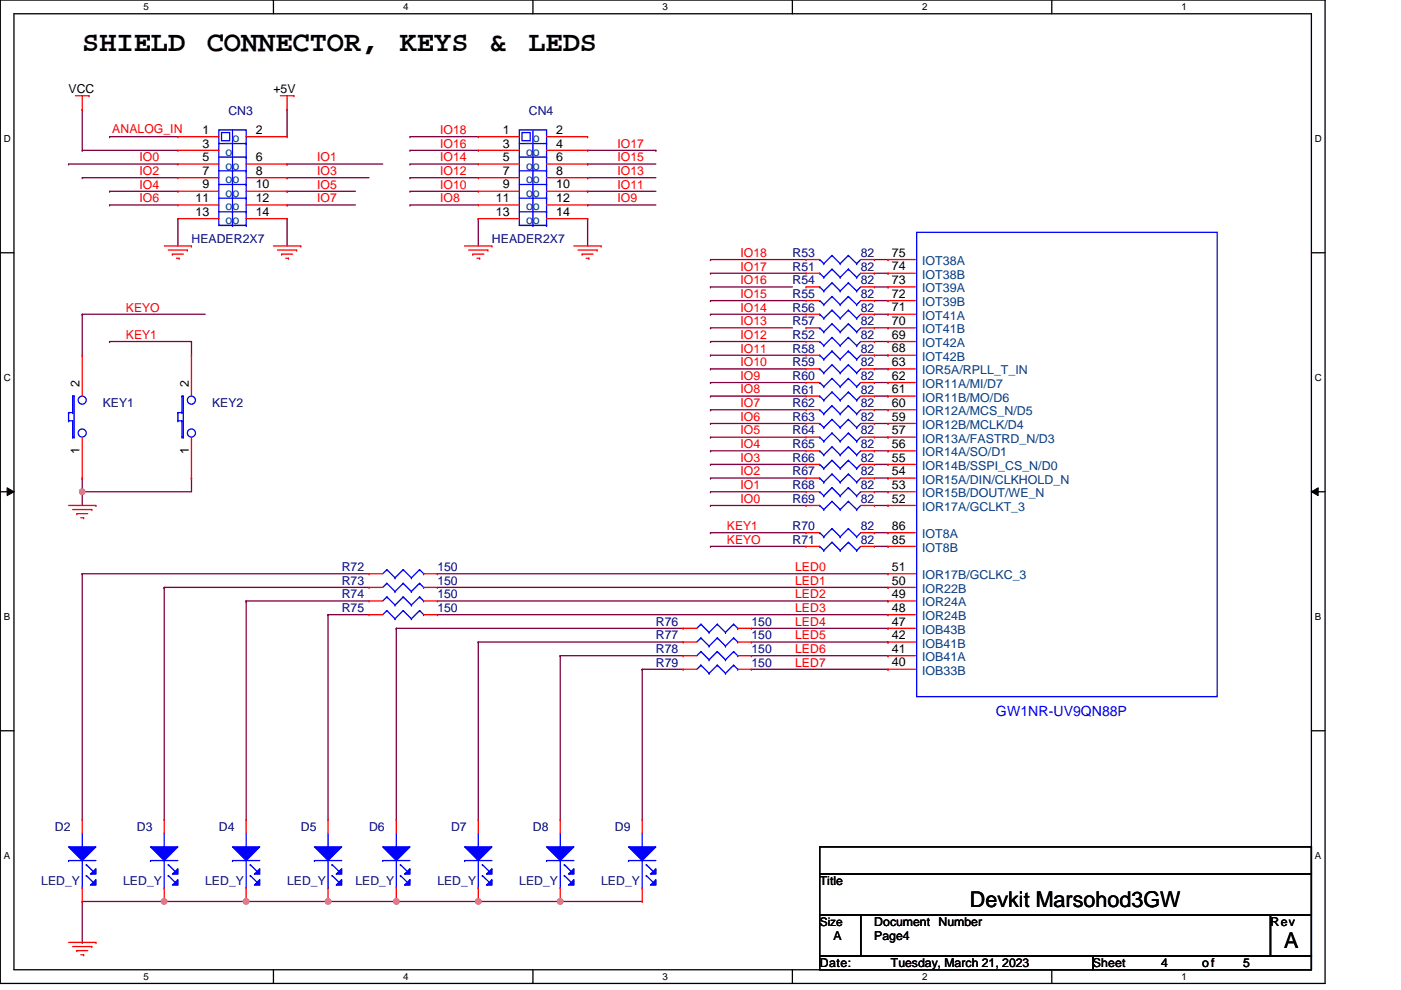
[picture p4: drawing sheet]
<svg xmlns="http://www.w3.org/2000/svg" width="297mm" height="210mm" viewBox="0 0 297 210" stroke-linecap="round" stroke-linejoin="round" font-family="sans-serif">
<path d="M.1 0h280.8v208.5h-280.8zM3 2.9h275v202.7h-275z" fill="none" stroke="#000" stroke-width=".28"/>
<g fill="#fff">
<path d="M30.5 .3h1.1v2.3h-1.1z"/>
<path d="M30.5 205.9h1.1v2.3h-1.1z"/>
</g>
<path d="M58 0v2.9M58 205.6v2.9" fill="none" stroke="#000" stroke-width=".28"/>
<g fill="#fff">
<path d="M85.5 .3h1.1v2.3h-1.1z"/>
<path d="M85.5 205.9h1.1v2.3h-1.1z"/>
</g>
<path d="M113 0v2.9M113 205.6v2.9" fill="none" stroke="#000" stroke-width=".28"/>
<g fill="#fff">
<path d="M140.5 .3h1.1v2.3h-1.1z"/>
<path d="M140.5 205.9h1.1v2.3h-1.1z"/>
</g>
<path d="M168 0v2.9M168 205.6v2.9" fill="none" stroke="#000" stroke-width=".28"/>
<g fill="#fff">
<path d="M195.5 .3h1.2v2.3h-1.2z"/>
<path d="M195.5 205.9h1.2v2.3h-1.2z"/>
</g>
<path d="M223 0v2.9M223 205.6v2.9" fill="none" stroke="#000" stroke-width=".28"/>
<g fill="#fff">
<path d="M250.5 .3h1.2v2.3h-1.2z"/>
<path d="M250.5 205.9h1.2v2.3h-1.2z"/>
<path d="M.8 28.3h1.5v2.3h-1.5z"/>
<path d="M278.8 28.3h1.5v2.3h-1.5z"/>
<path d="M.8 78.9h1.5v2.3h-1.5z"/>
<path d="M278.8 78.9h1.5v2.3h-1.5z"/>
</g>
<path d="M.1 53.6h2.9M278 53.6h2.9" fill="none" stroke="#000" stroke-width=".28"/>
<g fill="#fff">
<path d="M.8 129.6h1.4v2.3h-1.4z"/>
<path d="M278.8 129.6h1.4v2.3h-1.4z"/>
</g>
<path d="M.1 104.3h2.9M278 104.3h2.9" fill="none" stroke="#000" stroke-width=".28"/>
<path d="M1.5 103.4l1.5 .9-1.5 .8zM278 104.3l1.5-.9v1.7z" fill="#000"/>
<path d="M1.5 103.4l1.5 .9-1.5 .8zM278 104.3l1.5-.9v1.7z" fill="none" stroke="#000" stroke-width=".21"/>
<g fill="#fff">
<path d="M.8 180.3h1.4v2.3h-1.4z"/>
<path d="M278.8 180.3h1.4v2.3h-1.4z"/>
</g>
<path d="M.1 154.9h2.9M278 154.9h2.9" fill="none" stroke="#000" stroke-width=".28"/>
<g fill="none" stroke="#800040" stroke-width=".28">
<path d="M17.4 37.7h.1M17.4 23.2h.1M17.4 23.2v8.7M17.4 37.7h20.3M60.9 34.8h.1M60.9 34.8h20.2M124.6 40.6h.1M124.6 40.6h14.5M17.4 199.8h.1M17.4 191.1v8.7M34.8 191.1h.1M34.8 191.1h34.8"/>
<path d="M52.2 191.1h.1"/>
</g>
<circle cx="52.2" cy="191.1" r=".57" fill="#f0f"/>
<circle cx="52.2" cy="191.1" r=".57" fill="none" stroke="#f0f" stroke-width=".28"/>
<circle cx="34.8" cy="191.1" r=".57" fill="#f0f"/>
<circle cx="34.8" cy="191.1" r=".57" fill="none" stroke="#f0f" stroke-width=".28"/>
<g fill="none" stroke="#800040" stroke-width=".28">
<path d="M14.5 34.8h.1M14.5 34.8h23.2M17.4 31.9h.1M17.4 31.9h20.3M23.2 29h.1M23.2 29h14.5M60.9 37.7h.1M60.9 23.2h.1M60.9 37.7h17.3M60.9 23.2v5.8M86.9 34.8h.1M86.9 37.7h.1"/>
<path d="M86.9 34.8h14.5M86.9 37.7h14.5M124.6 34.8h.1M124.6 37.7h.1M124.6 34.8h14.5M124.6 37.7h14.5M23.2 43.5h.1M23.2 40.6h.1M23.2 43.5h14.5M23.2 40.6h14.5M37.7 46.4h.1M37.7 46.4v5.8"/>
<path d="M60.9 43.5h.1M60.9 40.6h.1M60.9 46.4h.1M60.9 43.5h14.4M60.9 40.6h14.4M60.9 46.4v5.8M86.9 43.5h.1M86.9 40.6h.1M86.9 43.5h14.5M86.9 40.6h14.5M101.4 46.4h.1M101.4 46.4v5.8"/>
<path d="M124.6 46.4h.1M124.6 43.5h.1M124.6 43.5h14.5M124.6 46.4v5.8M150.6 55h.1M150.6 57.9h.1M150.6 55h20.3M150.6 57.9h20.3M150.6 63.7h.1M150.6 78.2h.1M150.6 72.4h.1M150.6 75.3h.1"/>
<path d="M150.6 66.6h.1M150.6 63.7h20.3M150.6 78.2h20.3M150.6 72.4h20.3M150.6 75.3h20.3M150.6 66.6h20.3M150.6 92.7h.1M150.6 95.6h.1M150.6 98.5h.1M150.6 86.9h.1M150.6 81.1h.1M150.6 89.8h.1"/>
<path d="M150.6 84h.1M150.6 92.7h20.3M150.6 95.6h20.3M150.6 98.5h20.3M150.6 86.9h20.3M150.6 81.1h20.3M150.6 89.8h20.3M150.6 84h20.3M150.6 101.4h.1M150.6 104.3h.1M150.6 101.4h20.3M150.6 104.3h20.3"/>
<path d="M84 133.2h.1M84 133.2h60.8M101.4 136.1h.1M101.4 136.1h43.4M118.8 139h.1M118.8 139h26M136.2 141.9h.1M136.2 141.9h8.6M17.4 191.1h.1M17.4 191.1h17.4M101.4 191.1h.1M101.4 191.1h34.8"/>
<path d="M118.8 191.1h.1"/>
</g>
<circle cx="118.8" cy="191.1" r=".57" fill="#f0f"/>
<circle cx="118.8" cy="191.1" r=".57" fill="none" stroke="#f0f" stroke-width=".28"/>
<circle cx="101.4" cy="191.1" r=".57" fill="#f0f"/>
<circle cx="101.4" cy="191.1" r=".57" fill="none" stroke="#f0f" stroke-width=".28"/>
<path d="M69.6 191.1h.1M69.6 191.1h31.8M84 191.1h.1" fill="none" stroke="#800040" stroke-width=".28"/>
<circle cx="84" cy="191.1" r=".57" fill="#f0f"/>
<circle cx="84" cy="191.1" r=".57" fill="none" stroke="#f0f" stroke-width=".28"/>
<circle cx="69.6" cy="191.1" r=".57" fill="#f0f"/>
<circle cx="69.6" cy="191.1" r=".57" fill="none" stroke="#f0f" stroke-width=".28"/>
<g fill="none" stroke="#800040" stroke-width=".28">
<path d="M86.9 31.9h.1M86.9 29h.1M86.9 31.9h14.5M86.9 29h14.5M124.6 31.9h14.5M139.1 31.9h.1M17.4 66.6h.1M17.4 66.6v8.7M17.4 66.6h26.1M40.6 72.4h.1M40.6 72.4v2.9M17.4 101.4h.1"/>
<path d="M17.4 104.3h.1M17.4 101.4v5.8M40.6 101.4h.1M40.6 101.4v2.9h-23.2M17.4 121.6h.1M17.4 121.6h60.8M17.4 121.6v52.2M34.8 124.5h.1M34.8 124.5h43.4M34.8 124.5v49.3M52.2 127.4h.1M52.2 127.4h26"/>
<path d="M52.2 127.4v46.4M69.6 130.3h.1M69.6 130.3h8.6M69.6 130.3v43.5M84 133.2h.1M84 133.2v40.6M92.7 124.5h95.6M92.7 130.3h95.6M92.7 121.6h95.6M92.7 127.4h95.6M101.4 136.1h.1M101.4 136.1v37.7"/>
<path d="M118.8 139h.1M118.8 139v34.8M159.3 133.2h29M159.3 136.1h29M159.3 139h29M188.3 121.6h.1M188.3 124.5h.1M188.3 127.4h.1M188.3 130.3h.1M188.3 133.2h.1M188.3 136.1h.1M188.3 139h.1"/>
<path d="M136.2 141.9h.1M136.2 141.9v31.9M159.3 141.9h29M188.3 141.9h.1"/>
</g>
<circle cx="17.4" cy="104.3" r=".57" fill="#f0f"/>
<circle cx="17.4" cy="104.3" r=".57" fill="none" stroke="#f0f" stroke-width=".28"/>
<g fill="none" stroke="#800040" stroke-width=".28">
<path d="M185.4 55h2.9M185.4 57.9h2.9M188.3 55h.1M188.3 57.9h.1M23.2 72.4h.1M23.2 72.4h17.4M150.6 60.8h.1M150.6 69.5h.1M150.6 60.8h17.4M150.6 69.5h17.4M185.4 72.4h2.9M185.4 60.8h2.9"/>
<path d="M185.4 69.5h2.9M185.4 63.7h2.9M185.4 66.6h2.9M185.4 75.3h2.9M185.4 78.2h2.9M188.3 60.8h.1M188.3 63.7h.1M188.3 66.6h.1M188.3 69.5h.1M188.3 72.4h.1M188.3 75.3h.1M188.3 78.2h.1"/>
<path d="M185.4 81.1h2.9M185.4 84h2.9M185.4 86.9h2.9M185.4 89.8h2.9M185.4 92.7h2.9M185.4 95.6h2.9M185.4 98.5h2.9M188.3 81.1h.1M188.3 84h.1M188.3 86.9h.1M188.3 89.8h.1M188.3 92.7h.1"/>
<path d="M188.3 95.6h.1M188.3 98.5h.1M150.6 107.2h.1M150.6 112.9h.1M150.6 115.8h.1M150.6 107.2h20.3M150.6 112.9h20.3M150.6 115.8h20.3M185.4 107.2h2.9M185.4 112.9h2.9M185.4 115.8h2.9M185.4 101.4h2.9"/>
<path d="M185.4 104.3h2.9M188.3 101.4h.1M188.3 104.3h.1M188.3 107.2h.1M188.3 112.9h.1M188.3 115.8h.1"/>
</g>
<g fill="none" stroke="#f00" stroke-width=".28">
<path d="M16 20.3h2.9M17.4 23.2h.1M17.4 20.3v2.9M18.9 20.3h.1M59.4 20.3h2.9M60.9 23.2h.1M60.9 20.3v2.9M62.3 20.3h.1M34.8 52.2h5.8M35.7 53h4M36.6 53.9h.1M36.6 53.9h2.3"/>
<path d="M37.4 54.8h.6M38 54.8h.1M39.7 53h.1M40.6 52.2h.1M58 52.2h5.8M58.8 53h4.1M59.7 53.9h.1M59.7 53.9h2.3M60.6 54.8h.6M61.2 54.8h.1M62.9 53h.1M63.8 52.2h.1"/>
<path d="M98.5 52.2h5.8M99.4 53h4M100.2 53.9h.1M100.2 53.9h2.4M101.1 54.8h.6M101.7 54.8h.1M103.4 53h.1M104.3 52.2h.1M121.7 52.2h5.8M122.6 53h4M123.4 53.9h.1M123.4 53.9h2.3"/>
<path d="M124.3 54.8h.6M124.9 54.8h.1M126.6 53h.1M127.5 52.2h.1M14.5 107.2h5.8M15.4 108h4.1M16.3 108.9h.1M16.3 108.9h2.3M17.1 109.8h.6M17.7 109.8h.1M19.5 108h.1M20.3 107.2h.1"/>
<path d="M14.5 199.8h5.8M20.3 199.8h.1M15.4 200.7h4.1M16.3 201.5h.1M16.3 201.5h2.3M17.1 202.4h.6M17.7 202.4h.1M19.5 200.7h.1"/>
</g>
<path d="M173.8 179.6h104.2v5.7h-104.2zM173.8 185.3h104.2v8.7h-104.2zM173.8 194h8.7v8.7h-8.7zM182.5 194h86.9v8.7h-86.9zM269.4 194h8.6v8.7h-8.6zM173.8 202.7h57.9v2.9h-57.9zM231.7 202.7h46.3v2.9h-46.3z" fill="none" stroke="#000" stroke-width=".28"/>
<path d="M31.9 179.6h5.8l-2.9 2.9z" fill="#00f"/>
<path d="M31.9 179.6h5.8l-2.9 2.9z" fill="none" stroke="#00f" stroke-width=".28"/>
<path d="M36.6 185.3l1.1-1.1v1.1z" fill="#00f"/>
<path d="M36.6 185.3l1.1-1.1v1.1z" fill="none" stroke="#00f" stroke-width=".28"/>
<path d="M36.6 187.7l1.1-1.2v1.2z" fill="#00f"/>
<g fill="none" stroke="#00f" stroke-width=".28">
<path d="M46.4 27.5h5.8v20.3h-5.8zM46.4 30.4h5.8M46.4 33.3h5.8M46.4 36.2h5.8M46.4 39.1h5.8M47 28.1h1.7v1.7h-1.7zM49.3 27.5v20.3M52.2 30.4h.1M52.2 33.3h.1M52.2 36.2h.1M52.2 39.1h.1M46.4 42h5.8"/>
<path d="M46.4 44.9h5.8M46.4 47.8h5.8M49.3 47.8h.1M52.2 42h.1M52.2 44.9h.1M52.2 47.8h.1M176.4 60h.1M176.4 60l1.7 1.7M176.4 60l-1.7 1.7M179.9 60h.1M179.9 60l1.7 1.7M179.9 60l-1.8 1.7"/>
<path d="M173.8 63.7h.1M173.8 60.8h.1M173.8 63.7l.9 .9M173.8 60.8l.9 .9M174.7 64.6h.1M174.7 61.7h.1M176.4 62.9h.1M176.4 62.9l1.7 1.7M176.4 62.9l-1.7 1.7M178.1 64.6h.1M178.1 61.7h.1M179.9 62.9h.1"/>
<path d="M179.9 62.9l1.7 1.7M179.9 62.9l-1.8 1.7M181.6 64.6h.1M181.6 61.7h.1M182.5 63.7l-.9 .9M182.5 60.8l-.9 .9M173.8 89.8h.1M173.8 89.8l.9 .9M174.7 90.7h.1M176.4 88.9h.1M176.4 88.9l1.7 1.8M176.4 88.9l-1.7 1.8"/>
<path d="M178.1 90.7h.1M179.9 88.9h.1M179.9 88.9l1.7 1.8M179.9 88.9l-1.8 1.8M181.6 90.7h.1M182.5 89.8l-.9 .9M173.8 115.8h.1M173.8 115.8l.9 .9M174.7 116.7h.1M176.4 115h.1M176.4 115l1.7 1.7M176.4 115l-1.7 1.7"/>
<path d="M178.1 116.7h.1M179.9 115h.1M179.9 115l1.7 1.7M179.9 115l-1.8 1.7M181.6 116.7h.1M182.5 115.8l-.9 .9M82 120.8h.1M82 129.5h.1M82 120.8l-.9 .8M82 120.8l1.8 1.7M82 129.5l-.9 .8M82 129.5l1.8 1.7"/>
<path d="M83.8 122.5h.1M83.8 131.2h.1M85.5 120.8h.1M85.5 129.5h.1M85.5 120.8l-1.7 1.7M85.5 120.8l1.7 1.7M85.5 129.5l-1.7 1.7M85.5 129.5l1.7 1.7M87.2 122.5h.1M87.2 131.2h.1M89 120.8h.1M89 129.5h.1"/>
<path d="M89 120.8l-1.8 1.7M89 120.8l.8 .8M89 129.5l-1.8 1.7M89 129.5l.8 .8M89.8 121.6h.1M89.8 130.3h.1M148.6 138.2h.1M148.6 135.3h.1M148.6 138.2l-.9 .8M148.6 138.2l1.7 1.7M148.6 135.3l-.9 .8M148.6 135.3l1.7 1.7"/>
<path d="M150.3 139.9h.1M150.3 137h.1M152.1 138.2h.1M152.1 135.3h.1M152.1 138.2l-1.8 1.7M152.1 138.2l1.7 1.7M152.1 135.3l-1.8 1.7M152.1 135.3l1.7 1.7M153.8 139.9h.1M153.8 137h.1M155.6 138.2h.1M155.6 135.3h.1"/>
<path d="M155.6 138.2l-1.8 1.7M155.6 138.2l.8 .8M155.6 135.3l-1.8 1.7M155.6 135.3l.8 .8M156.4 139h.1M156.4 136.1h.1M34.8 179.6h.1M34.8 176.7v2.9M31.9 182.5h.1M31.9 182.5h5.8M34.8 188.2h.1M34.8 182.5v5.7"/>
<path d="M35.7 183.3h.1M35.7 185.6h.1M35.7 183.3l1.4 1.5M35.7 185.6l1.4 1.5M36.6 187.7l1.1-1.2v1.2z"/>
</g>
<g fill="none" stroke="#f00" stroke-width=".28">
<path d="M37.7 29h.1M37.7 31.9h.1M37.7 34.8h.1M37.7 37.7h.1M37.7 29h8.7M37.7 31.9h8.7M37.7 34.8h8.7M37.7 37.7h8.7M52.2 29h8.7M52.2 34.8h8.7M52.2 37.7h8.7M60.9 29h.1"/>
<path d="M60.9 34.8h.1M60.9 37.7h.1M37.7 40.6h.1M37.7 43.5h.1M37.7 46.4h.1M37.7 40.6h8.7M37.7 43.5h8.7M37.7 46.4h8.7M52.2 40.6h8.7M52.2 43.5h8.7M52.2 46.4h8.7M60.9 40.6h.1"/>
<path d="M60.9 43.5h.1M60.9 46.4h.1M170.9 63.7h.1M170.9 60.8h.1M170.9 63.7h2.9M170.9 60.8h2.9M182.5 63.7h2.9M182.5 60.8h2.9M185.4 63.7h.1M185.4 60.8h.1M170.9 89.8h.1M170.9 89.8h2.9"/>
<path d="M182.5 89.8h2.9M185.4 89.8h.1M170.9 115.8h.1M170.9 115.8h2.9M182.5 115.8h2.9M185.4 115.8h.1M78.2 121.6h.1M78.2 130.3h.1M78.2 121.6h2.9M78.2 130.3h2.9M89.8 121.6h2.9M89.8 130.3h2.9"/>
<path d="M92.7 121.6h.1M92.7 130.3h.1M144.8 139h.1M144.8 136.1h.1M144.8 139h2.9M144.8 136.1h2.9M156.4 139h2.9M156.4 136.1h2.9M159.3 139h.1M159.3 136.1h.1M34.8 173.8h.1M34.8 173.8v2.9"/>
<path d="M34.8 191.1h.1M34.8 188.2v2.9"/>
</g>
<path d="M49.3 179.6h5.8l-2.9 2.9z" fill="#00f"/>
<path d="M49.3 179.6h5.8l-2.9 2.9z" fill="none" stroke="#00f" stroke-width=".28"/>
<path d="M53.9 185.3l1.2-1.1v1.1z" fill="#00f"/>
<path d="M53.9 185.3l1.2-1.1v1.1z" fill="none" stroke="#00f" stroke-width=".28"/>
<path d="M55.1 186.5v1.2h-1.2z" fill="#00f"/>
<g fill="none" stroke="#00f" stroke-width=".28">
<path d="M173.8 69.5h.1M173.8 69.5l.9 .9M174.7 70.4h.1M176.4 68.6h.1M176.4 68.6l1.7 1.8M176.4 68.6l-1.7 1.8M178.1 70.4h.1M179.9 68.6h.1M179.9 68.6l1.7 1.8M179.9 68.6l-1.8 1.8M181.6 70.4h.1M182.5 69.5l-.9 .9"/>
<path d="M173.8 86.9h.1M173.8 98.5h.1M173.8 84h.1M173.8 86.9l.9 .9M173.8 98.5l.9 .8M173.8 84l.9 .9M174.7 87.8h.1M174.7 99.3h.1M174.7 84.9h.1M176.4 86h.1M176.4 97.6h.1M176.4 83.1h.1"/>
<path d="M176.4 86l1.7 1.8M176.4 86l-1.7 1.8M176.4 97.6l1.7 1.7M176.4 97.6l-1.7 1.7M176.4 83.1l1.7 1.8M176.4 83.1l-1.7 1.8M178.1 87.8h.1M178.1 99.3h.1M178.1 84.9h.1M179.9 86h.1M179.9 97.6h.1M179.9 83.1h.1"/>
<path d="M179.9 86l1.7 1.8M179.9 86l-1.8 1.8M179.9 97.6l1.7 1.7M179.9 97.6l-1.8 1.7M179.9 83.1l1.7 1.8M179.9 83.1l-1.8 1.8M181.6 87.8h.1M181.6 99.3h.1M181.6 84.9h.1M182.5 86.9l-.9 .9M182.5 98.5l-.9 .8M182.5 84l-.9 .9"/>
<path d="M82 126.6h.1M82 126.6l-.9 .8M82 126.6l1.8 1.7M83.8 128.3h.1M85.5 126.6h.1M85.5 126.6l-1.7 1.7M85.5 126.6l1.7 1.7M87.2 128.3h.1M89 126.6h.1M89 126.6l-1.8 1.7M89 126.6l.8 .8M89.8 127.4h.1"/>
<path d="M148.6 141h.1M148.6 141l-.9 .9M148.6 141l1.7 1.8M150.3 142.8h.1M152.1 141h.1M152.1 141l-1.8 1.8M152.1 141l1.7 1.8M153.8 142.8h.1M155.6 141h.1M155.6 141l-1.8 1.8M155.6 141l.8 .9M156.4 141.9h.1"/>
<path d="M52.2 179.6h.1M52.2 176.7v2.9M49.3 182.5h.1M49.3 182.5h5.8M52.2 188.2h.1M52.2 182.5v5.7M53.1 183.3h.1M53.1 185.6h.1M53.1 183.3l1.4 1.5M53.1 185.6l1.4 1.5M55.1 186.5v1.2h-1.2z"/>
</g>
<g fill="none" stroke="#f00" stroke-width=".28">
<path d="M170.9 69.5h.1M170.9 69.5h2.9M182.5 69.5h2.9M185.4 69.5h.1M170.9 86.9h.1M170.9 98.5h.1M170.9 84h.1M170.9 86.9h2.9M170.9 98.5h2.9M170.9 84h2.9M182.5 86.9h2.9M182.5 98.5h2.9"/>
<path d="M182.5 84h2.9M185.4 86.9h.1M185.4 98.5h.1M185.4 84h.1M78.2 127.4h.1M78.2 127.4h2.9M89.8 127.4h2.9M92.7 127.4h.1M144.8 141.9h.1M144.8 141.9h2.9M156.4 141.9h2.9M159.3 141.9h.1"/>
<path d="M52.2 173.8h.1M52.2 173.8v2.9M52.2 191.1h.1M52.2 188.2v2.9"/>
</g>
<path d="M133.3 179.6h5.8l-2.9 2.9z" fill="#00f"/>
<path d="M133.3 179.6h5.8l-2.9 2.9z" fill="none" stroke="#00f" stroke-width=".28"/>
<path d="M137.9 185.3l1.2-1.1v1.1z" fill="#00f"/>
<path d="M137.9 185.3l1.2-1.1v1.1z" fill="none" stroke="#00f" stroke-width=".28"/>
<path d="M137.9 187.7l1.2-1.2v1.2z" fill="#00f"/>
<g fill="none" stroke="#00f" stroke-width=".28">
<path d="M173.8 75.3h.1M173.8 75.3l.9 .9M174.7 76.2h.1M176.4 74.4h.1M176.4 74.4l1.7 1.8M176.4 74.4l-1.7 1.8M178.1 76.2h.1M179.9 74.4h.1M179.9 74.4l1.7 1.8M179.9 74.4l-1.8 1.8M181.6 76.2h.1M182.5 75.3l-.9 .9"/>
<path d="M173.8 104.3h.1M173.8 104.3l.9 .8M174.7 105.1h.1M176.4 103.4h.1M176.4 103.4l1.7 1.7M176.4 103.4l-1.7 1.7M178.1 105.1h.1M179.9 103.4h.1M179.9 103.4l1.7 1.7M179.9 103.4l-1.8 1.7M181.6 105.1h.1M182.5 104.3l-.9 .8"/>
<path d="M82 123.7h.1M82 123.7l-.9 .8M82 123.7l1.8 1.7M83.8 125.4h.1M85.5 123.7h.1M85.5 123.7l-1.7 1.7M85.5 123.7l1.7 1.7M87.2 125.4h.1M89 123.7h.1M89 123.7l-1.8 1.7M89 123.7l.8 .8M89.8 124.5h.1"/>
<path d="M136.2 179.6h.1M136.2 176.7v2.9M133.3 182.5h.1M133.3 182.5h5.8M136.2 188.2h.1M136.2 182.5v5.7M137 183.3h.1M137 185.6h.1M137 183.3l1.5 1.5M137 185.6l1.5 1.5M137.9 187.7l1.2-1.2v1.2z"/>
</g>
<g fill="none" stroke="#f00" stroke-width=".28">
<path d="M170.9 75.3h.1M170.9 75.3h2.9M182.5 75.3h2.9M185.4 75.3h.1M170.9 104.3h.1M170.9 104.3h2.9M182.5 104.3h2.9M185.4 104.3h.1M78.2 124.5h.1M78.2 124.5h2.9M89.8 124.5h2.9M92.7 124.5h.1"/>
<path d="M136.2 173.8h.1M136.2 173.8v2.9M136.2 191.1h.1M136.2 188.2v2.9"/>
</g>
<path d="M115.9 179.6h5.8l-2.9 2.9z" fill="#00f"/>
<path d="M115.9 179.6h5.8l-2.9 2.9z" fill="none" stroke="#00f" stroke-width=".28"/>
<path d="M120.5 185.3l1.2-1.1v1.1z" fill="#00f"/>
<path d="M120.5 185.3l1.2-1.1v1.1z" fill="none" stroke="#00f" stroke-width=".28"/>
<path d="M120.5 187.7l1.2-1.2v1.2z" fill="#00f"/>
<g fill="none" stroke="#00f" stroke-width=".28">
<path d="M173.8 107.2h.1M173.8 107.2l.9 .8M174.7 108h.1M176.4 106.3h.1M176.4 106.3l1.7 1.7M176.4 106.3l-1.7 1.7M178.1 108h.1M179.9 106.3h.1M179.9 106.3l1.7 1.7M179.9 106.3l-1.8 1.7M181.6 108h.1M182.5 107.2l-.9 .8"/>
<path d="M118.8 179.6h.1M118.8 176.7v2.9M115.9 182.5h.1M115.9 182.5h5.8M118.8 188.2h.1M118.8 182.5v5.7M119.7 183.3h.1M119.7 185.6h.1M119.7 183.3l1.4 1.5M119.7 185.6l1.4 1.5M120.5 187.7l1.2-1.2v1.2z"/>
</g>
<path d="M170.9 107.2h.1M170.9 107.2h2.9M182.5 107.2h2.9M185.4 107.2h.1M118.8 173.8h.1M118.8 173.8v2.9M118.8 191.1h.1M118.8 188.2v2.9" fill="none" stroke="#f00" stroke-width=".28"/>
<path d="M66.7 179.6h5.8l-2.9 2.9z" fill="#00f"/>
<path d="M66.7 179.6h5.8l-2.9 2.9z" fill="none" stroke="#00f" stroke-width=".28"/>
<path d="M71.3 185.3l1.2-1.1v1.1z" fill="#00f"/>
<path d="M71.3 185.3l1.2-1.1v1.1z" fill="none" stroke="#00f" stroke-width=".28"/>
<path d="M71.3 187.7l1.2-1.2v1.2z" fill="#00f"/>
<g fill="none" stroke="#00f" stroke-width=".28">
<path d="M173.8 78.2h.1M173.8 78.2l.9 .9M174.7 79.1h.1M176.4 77.3h.1M176.4 77.3l1.7 1.8M176.4 77.3l-1.7 1.8M178.1 79.1h.1M179.9 77.3h.1M179.9 77.3l1.7 1.8M179.9 77.3l-1.8 1.8M181.6 79.1h.1M182.5 78.2l-.9 .9"/>
<path d="M69.6 179.6h.1M69.6 176.7v2.9M66.7 182.5h.1M66.7 182.5h5.8M69.6 188.2h.1M69.6 182.5v5.7M70.4 183.3h.1M70.4 185.6h.1M70.4 183.3l1.5 1.5M70.4 185.6l1.5 1.5M71.3 187.7l1.2-1.2v1.2z"/>
</g>
<path d="M170.9 78.2h.1M170.9 78.2h2.9M182.5 78.2h2.9M185.4 78.2h.1M69.6 173.8h.1M69.6 173.8v2.9M69.6 191.1h.1M69.6 188.2v2.9" fill="none" stroke="#f00" stroke-width=".28"/>
<path d="M81.1 179.6h5.8l-2.9 2.9z" fill="#00f"/>
<path d="M81.1 179.6h5.8l-2.9 2.9z" fill="none" stroke="#00f" stroke-width=".28"/>
<path d="M85.8 185.3l1.1-1.1v1.1z" fill="#00f"/>
<path d="M85.8 185.3l1.1-1.1v1.1z" fill="none" stroke="#00f" stroke-width=".28"/>
<path d="M86.9 186.5v1.2h-1.1z" fill="#00f"/>
<g fill="none" stroke="#00f" stroke-width=".28">
<path d="M173.8 55h.1M173.8 55l.9 .9M174.7 55.9h.1M176.4 54.2h.1M176.4 54.2l1.7 1.7M176.4 54.2l-1.7 1.7M178.1 55.9h.1M179.9 54.2h.1M179.9 54.2l1.7 1.7M179.9 54.2l-1.8 1.7M181.6 55.9h.1M182.5 55l-.9 .9"/>
<path d="M14.5 87.5h.1M14.5 89.2h.1M14.5 87.5h.9M14.5 87.5v1.7M14.5 89.2h.9M15.4 84h.1M15.4 87.5h.1M15.4 89.2h.1M15.4 92.7h.1M15.4 84h.3M15.4 84v3.5M15.4 89.2v3.5"/>
<path d="M15.4 92.7h.3M15.7 84h.1M15.7 92.7h.1M15.7 84v8.7M37.7 87.5h.1M37.7 89.2h.1M37.7 87.5h.9M37.7 89.2h.9M37.7 87.5v1.7M38.6 84h.1M38.6 87.5h.1M38.6 89.2h.1"/>
<path d="M38.6 92.7h.1M38.6 84h.3M38.6 92.7h.3M38.6 84v3.5M38.6 89.2v3.5M38.9 84h.1M38.9 92.7h.1M38.9 84v8.7M173.8 112.9h.1M173.8 112.9l.9 .9M174.7 113.8h.1M176.4 112.1h.1"/>
<path d="M176.4 112.1l1.7 1.7M176.4 112.1l-1.7 1.7M178.1 113.8h.1M179.9 112.1h.1M179.9 112.1l1.7 1.7M179.9 112.1l-1.8 1.7M181.6 113.8h.1M182.5 112.9l-.9 .9M84 179.6h.1M84 176.7v2.9M81.1 182.5h.1M81.1 182.5h5.8"/>
<path d="M84 188.2h.1M84 182.5v5.7M84.9 183.3h.1M84.9 185.6h.1M84.9 183.3l1.5 1.5M84.9 185.6l1.5 1.5M86.9 186.5v1.2h-1.1z"/>
<circle cx="17.4" cy="91.8" r=".86"/>
<circle cx="17.4" cy="84.8" r=".86"/>
<circle cx="40.6" cy="84.8" r=".86"/>
<circle cx="40.6" cy="91.8" r=".86"/>
</g>
<g fill="none" stroke="#f00" stroke-width=".28">
<path d="M170.9 55h.1M170.9 55h2.9M182.5 55h2.9M185.4 55h.1M17.4 75.3h.1M17.4 75.3v8.7M40.6 75.3h.1M40.6 75.3v8.7M17.4 92.7v8.7M40.6 92.7v8.7M17.4 101.4h.1M40.6 101.4h.1"/>
<path d="M170.9 112.9h.1M170.9 112.9h2.9M182.5 112.9h2.9M185.4 112.9h.1M84 173.8h.1M84 173.8v2.9M84 191.1h.1M84 188.2v2.9"/>
</g>
<path d="M98.5 179.6h5.8l-2.9 2.9z" fill="#00f"/>
<path d="M98.5 179.6h5.8l-2.9 2.9z" fill="none" stroke="#00f" stroke-width=".28"/>
<path d="M103.1 185.3l1.2-1.1v1.1z" fill="#00f"/>
<path d="M103.1 185.3l1.2-1.1v1.1z" fill="none" stroke="#00f" stroke-width=".28"/>
<path d="M103.1 187.7l1.2-1.2v1.2z" fill="#00f"/>
<g fill="none" stroke="#00f" stroke-width=".28">
<path d="M110.1 27.5h5.8v20.3h-5.8zM110.1 30.4h5.8M110.1 33.3h5.8M110.1 36.2h5.8M110.1 39.1h5.8M110.7 28.1h1.7v1.7h-1.7zM113 27.5v20.3M115.9 30.4h.1M115.9 33.3h.1M115.9 36.2h.1M115.9 39.1h.1M110.1 42h5.8"/>
<path d="M110.1 44.9h5.8M110.1 47.8h5.8M113 47.8h.1M115.9 42h.1M115.9 44.9h.1M115.9 47.8h.1M173.8 57.9h.1M173.8 57.9l.9 .9M174.7 58.8h.1M176.4 57.1h.1M176.4 57.1l1.7 1.7M176.4 57.1l-1.7 1.7"/>
<path d="M178.1 58.8h.1M179.9 57.1h.1M179.9 57.1l1.7 1.7M179.9 57.1l-1.8 1.7M181.6 58.8h.1M182.5 57.9l-.9 .9M194.3 49.3h63.8v98.4h-63.8zM173.8 66.6h.1M173.8 66.6l.9 .9M174.7 67.5h.1M176.4 65.8h.1M176.4 65.8l1.7 1.7"/>
<path d="M176.4 65.8l-1.7 1.7M178.1 67.5h.1M179.9 65.8h.1M179.9 65.8l1.7 1.7M179.9 65.8l-1.8 1.7M181.6 67.5h.1M182.5 66.6l-.9 .9M173.8 95.6h.1M173.8 95.6l.9 .9M174.7 96.5h.1M176.4 94.7h.1M176.4 94.7l1.7 1.8"/>
<path d="M176.4 94.7l-1.7 1.8M178.1 96.5h.1M179.9 94.7h.1M179.9 94.7l1.7 1.8M179.9 94.7l-1.8 1.8M181.6 96.5h.1M182.5 95.6l-.9 .9M173.8 101.4h.1M173.8 101.4l.9 .8M174.7 102.2h.1M176.4 100.5h.1M176.4 100.5l1.7 1.7"/>
<path d="M176.4 100.5l-1.7 1.7M178.1 102.2h.1M179.9 100.5h.1M179.9 100.5l1.7 1.7M179.9 100.5l-1.8 1.7M181.6 102.2h.1M182.5 101.4l-.9 .8M101.4 179.6h.1M101.4 176.7v2.9M98.5 182.5h.1M98.5 182.5h5.8M101.4 188.2h.1"/>
<path d="M101.4 182.5v5.7M102.3 183.3h.1M102.3 185.6h.1M102.3 183.3l1.4 1.5M102.3 185.6l1.4 1.5M103.1 187.7l1.2-1.2v1.2z"/>
</g>
<g fill="none" stroke="#f00" stroke-width=".28">
<path d="M101.4 29h.1M101.4 31.9h.1M101.4 34.8h.1M101.4 37.7h.1M101.4 29h8.7M101.4 31.9h8.7M101.4 34.8h8.7M101.4 37.7h8.7M115.9 29h8.7M115.9 31.9h8.7M115.9 34.8h8.7M115.9 37.7h8.7"/>
<path d="M124.6 29h.1M124.6 31.9h.1M124.6 34.8h.1M124.6 37.7h.1M101.4 40.6h.1M101.4 43.5h.1M101.4 46.4h.1M101.4 40.6h8.7M101.4 43.5h8.7M101.4 46.4h8.7M115.9 40.6h8.7M115.9 43.5h8.7"/>
<path d="M115.9 46.4h8.7M124.6 40.6h.1M124.6 43.5h.1M124.6 46.4h.1M170.9 57.9h.1M170.9 57.9h2.9M182.5 57.9h2.9M185.4 57.9h.1M188.3 55h.1M188.3 57.9h.1M188.3 55h5.8M188.3 57.9h5.8"/>
<path d="M170.9 66.6h.1M170.9 66.6h2.9M182.5 66.6h2.9M185.4 66.6h.1M188.3 78.2h.1M188.3 60.8h.1M188.3 63.7h.1M188.3 66.6h.1M188.3 69.5h.1M188.3 72.4h.1M188.3 75.3h.1M188.3 78.2h5.8"/>
<path d="M188.3 60.8h5.8M188.3 63.7h5.8M188.3 66.6h5.8M188.3 69.5h5.8M188.3 72.4h5.8M188.3 75.3h5.8M170.9 95.6h.1M170.9 95.6h2.9M182.5 95.6h2.9M185.4 95.6h.1M188.3 81.1h.1M188.3 84h.1"/>
<path d="M188.3 86.9h.1M188.3 89.8h.1M188.3 92.7h.1M188.3 95.6h.1M188.3 98.5h.1M188.3 95.6h5.8M188.3 81.1h5.8M188.3 84h5.8M188.3 86.9h5.8M188.3 89.8h5.8M188.3 92.7h5.8M188.3 98.5h5.8"/>
<path d="M170.9 101.4h.1M170.9 101.4h2.9M182.5 101.4h2.9M185.4 101.4h.1M188.3 101.4h.1M188.3 104.3h.1M188.3 107.2h.1M188.3 112.9h.1M188.3 115.8h.1M188.3 101.4h5.8M188.3 104.3h5.8M188.3 107.2h5.8"/>
<path d="M188.3 112.9h5.8M188.3 115.8h5.8M188.3 121.6h.1M188.3 124.5h.1M188.3 127.4h.1M188.3 130.3h.1M188.3 133.2h.1M188.3 139h.1M188.3 136.1h.1M188.3 121.6h5.8M188.3 124.5h5.8M188.3 127.4h5.8"/>
<path d="M188.3 130.3h5.8M188.3 133.2h5.8M188.3 139h5.8M188.3 136.1h5.8M188.3 141.9h.1M188.3 141.9h5.8M101.4 173.8h.1M101.4 173.8v2.9M101.4 191.1h.1M101.4 188.2v2.9"/>
</g>
<path d="M14.5 179.6h5.8l-2.9 2.9z" fill="#00f"/>
<path d="M14.5 179.6h5.8l-2.9 2.9z" fill="none" stroke="#00f" stroke-width=".28"/>
<path d="M19.2 185.3l1.1-1.1v1.1z" fill="#00f"/>
<path d="M19.2 185.3l1.1-1.1v1.1z" fill="none" stroke="#00f" stroke-width=".28"/>
<path d="M19.2 187.7l1.1-1.2v1.2z" fill="#00f"/>
<g fill="none" stroke="#00f" stroke-width=".28">
<path d="M173.8 72.4h.1M173.8 72.4l.9 .9M174.7 73.3h.1M176.4 71.5h.1M176.4 71.5l1.7 1.8M176.4 71.5l-1.7 1.8M178.1 73.3h.1M179.9 71.5h.1M179.9 71.5l1.7 1.8M179.9 71.5l-1.8 1.8M181.6 73.3h.1M182.5 72.4l-.9 .9"/>
<path d="M173.8 81.1h.1M173.8 92.7h.1M173.8 81.1l.9 .9M173.8 92.7l.9 .9M174.7 82h.1M174.7 93.6h.1M176.4 80.2h.1M176.4 91.8h.1M176.4 80.2l1.7 1.8M176.4 80.2l-1.7 1.8M176.4 91.8l1.7 1.8M176.4 91.8l-1.7 1.8"/>
<path d="M178.1 82h.1M178.1 93.6h.1M179.9 80.2h.1M179.9 91.8h.1M179.9 80.2l1.7 1.8M179.9 80.2l-1.8 1.8M179.9 91.8l1.7 1.8M179.9 91.8l-1.8 1.8M181.6 82h.1M181.6 93.6h.1M182.5 81.1l-.9 .9M182.5 92.7l-.9 .9"/>
<path d="M148.6 132.4h.1M148.6 132.4l-.9 .8M148.6 132.4l1.7 1.7M150.3 134.1h.1M152.1 132.4h.1M152.1 132.4l-1.8 1.7M152.1 132.4l1.7 1.7M153.8 134.1h.1M155.6 132.4h.1M155.6 132.4l-1.8 1.7M155.6 132.4l.8 .8M156.4 133.2h.1"/>
<path d="M17.4 179.6h.1M17.4 176.7v2.9M14.5 182.5h.1M14.5 182.5h5.8M17.4 188.2h.1M17.4 182.5v5.7M18.3 183.3h.1M18.3 185.6h.1M18.3 183.3l1.4 1.5M18.3 185.6l1.4 1.5M19.2 187.7l1.1-1.2v1.2z"/>
</g>
<g fill="none" stroke="#f00" stroke-width=".28">
<path d="M170.9 72.4h.1M170.9 72.4h2.9M182.5 72.4h2.9M185.4 72.4h.1M170.9 81.1h.1M170.9 92.7h.1M170.9 81.1h2.9M170.9 92.7h2.9M182.5 81.1h2.9M182.5 92.7h2.9M185.4 81.1h.1M185.4 92.7h.1"/>
<path d="M144.8 133.2h.1M144.8 133.2h2.9M156.4 133.2h2.9M159.3 133.2h.1M17.4 173.8h.1M17.4 173.8v2.9M17.4 191.1h.1M17.4 188.2v2.9"/>
</g>
<circle cx="52.2" cy="191.1" r=".57" fill="#f0f"/>
<circle cx="52.2" cy="191.1" r=".57" fill="none" stroke="#f0f" stroke-width=".28"/>
<circle cx="34.8" cy="191.1" r=".57" fill="#f0f"/>
<circle cx="34.8" cy="191.1" r=".57" fill="none" stroke="#f0f" stroke-width=".28"/>
<circle cx="118.8" cy="191.1" r=".57" fill="#f0f"/>
<circle cx="118.8" cy="191.1" r=".57" fill="none" stroke="#f0f" stroke-width=".28"/>
<circle cx="101.4" cy="191.1" r=".57" fill="#f0f"/>
<circle cx="101.4" cy="191.1" r=".57" fill="none" stroke="#f0f" stroke-width=".28"/>
<circle cx="84" cy="191.1" r=".57" fill="#f0f"/>
<circle cx="84" cy="191.1" r=".57" fill="none" stroke="#f0f" stroke-width=".28"/>
<circle cx="69.6" cy="191.1" r=".57" fill="#f0f"/>
<circle cx="69.6" cy="191.1" r=".57" fill="none" stroke="#f0f" stroke-width=".28"/>
<circle cx="17.4" cy="104.3" r=".57" fill="#f0f"/>
<circle cx="17.4" cy="104.3" r=".57" fill="none" stroke="#f0f" stroke-width=".28"/>
<g font-size="6.1">
<text x="17.4" y="10.9">SHIELD</text>
<text x="43.8" y="10.9">CONNECTOR,</text>
<text x="84.8" y="10.9">KEYS</text>
<text x="103.9" y="10.9">&amp;</text>
<text x="112" y="10.9">LEDS</text>
</g>
<g font-size="4.6">
<text x="205.7" y="192.4">Devkit Marsohod3GW</text>
<text x="272.2" y="201.1">A</text>
</g>
<text font-size="3" fill="#00f" x="211.2" y="151.8">GW1NR-UV9QN88P</text>
<g font-size="2.6">
<text x="14.5" y="19.7">VCC</text>
<text x="58" y="19.7">+5V</text>
<text x="42.9" y="28.4">1</text>
<text x="54.2" y="28.4">2</text>
<text x="106.6" y="28.4">1</text>
<text x="117.9" y="28.4">2</text>
<text x="42.9" y="31.3">3</text>
<text x="42.9" y="34.2">5</text>
<text x="54.2" y="34.2">6</text>
<text x="106.6" y="31.3">3</text>
<text x="106.6" y="34.2">5</text>
<text x="117.9" y="31.3">4</text>
<text x="117.9" y="34.2">6</text>
<text x="42.9" y="37.1">7</text>
<text x="42.9" y="40">9</text>
<text x="54.2" y="37.1">8</text>
<text x="54.2" y="40">10</text>
<text x="106.6" y="37.1">7</text>
<text x="106.6" y="40">9</text>
<text x="117.9" y="37.1">8</text>
<text x="117.9" y="40">10</text>
<text x="41.4" y="42.9">11</text>
<text x="41.4" y="45.8">13</text>
<text x="54.2" y="42.9">12</text>
<text x="54.2" y="45.8">14</text>
<text x="105.2" y="42.9">11</text>
<text x="105.2" y="45.8">13</text>
<text x="117.9" y="42.9">12</text>
<text x="117.9" y="45.8">14</text>
<text x="189.1" y="54.4">75</text>
<text x="189.1" y="57.3">74</text>
<text x="189.1" y="60.2">73</text>
<text x="189.1" y="63.1">72</text>
<text x="189.1" y="66">71</text>
<text x="189.1" y="68.9">70</text>
<text x="189.1" y="71.8">69</text>
<text x="189.1" y="77.6">63</text>
<text x="189.1" y="74.7">68</text>
<text x="16.8" y="82" transform="rotate(-90 16.8 82)">2</text>
<text x="40" y="82" transform="rotate(-90 40 82)">2</text>
<text x="189.1" y="80.5">62</text>
<text x="189.1" y="83.4">61</text>
<text x="189.1" y="86.3">60</text>
<text x="189.1" y="89.2">59</text>
<text x="189.1" y="92.1">57</text>
<text x="189.1" y="95">56</text>
<text x="16.8" y="96.2" transform="rotate(-90 16.8 96.2)">1</text>
<text x="40" y="96.2" transform="rotate(-90 40 96.2)">1</text>
<text x="189.1" y="97.9">55</text>
<text x="189.1" y="100.8">54</text>
<text x="189.1" y="103.7">53</text>
<text x="189.1" y="106.6">52</text>
<text x="189.1" y="112.4">86</text>
<text x="189.1" y="115.3">85</text>
<text x="189.1" y="121.1">51</text>
<text x="189.1" y="124">50</text>
<text x="189.1" y="126.8">49</text>
<text x="189.1" y="129.7">48</text>
<text x="189.1" y="132.6">47</text>
<text x="189.1" y="135.5">42</text>
<text x="189.1" y="141.3">40</text>
<text x="189.1" y="138.4">41</text>
<text x="173.8" y="187.7">Title</text>
<text x="185.4" y="196.4">Document Number</text>
<text x="269.4" y="196.4">Rev</text>
<text x="176.7" y="199.3">A</text>
<text x="185.4" y="199.3">Page4</text>
<text x="173.8" y="205">Date:</text>
<text x="188.9" y="205">Tuesday, March 21, 2023</text>
<text x="231.7" y="205">Sheet</text>
<text x="246.2" y="205">4</text>
<text x="254.9" y="205">of</text>
<text x="263.6" y="205">5</text>
</g>
<g font-size="2.6" fill="#f00">
<text x="23.8" y="28.2">ANALOG_IN</text>
<text x="93.3" y="28.4">IO18</text>
<text x="29.6" y="34.2">IO0</text>
<text x="67.2" y="34.2">IO1</text>
<text x="93.3" y="34.2">IO14</text>
<text x="93.3" y="31.3">IO16</text>
<text x="130.9" y="34.2">IO15</text>
<text x="130.9" y="31.3">IO17</text>
<text x="29.6" y="37.1">IO2</text>
<text x="29.6" y="40">IO4</text>
<text x="67.2" y="40">IO5</text>
<text x="67.2" y="37.1">IO3</text>
<text x="93.3" y="40">IO10</text>
<text x="93.3" y="37.1">IO12</text>
<text x="130.9" y="40">IO11</text>
<text x="130.9" y="37.1">IO13</text>
<text x="29.6" y="42.9">IO6</text>
<text x="67.2" y="42.9">IO7</text>
<text x="93.3" y="42.9">IO8</text>
<text x="130.9" y="42.9">IO9</text>
<text x="157" y="54.5">IO18</text>
<text x="157" y="57.4">IO17</text>
<text x="157" y="63.2">IO15</text>
<text x="157" y="60.3">IO16</text>
<text x="26.7" y="66.1">KEYO</text>
<text x="26.7" y="71.8">KEY1</text>
<text x="157" y="71.8">IO12</text>
<text x="157" y="66.1">IO14</text>
<text x="157" y="68.9">IO13</text>
<text x="157" y="77.6">IO10</text>
<text x="157" y="74.7">IO11</text>
<text x="157" y="80.5">IO9</text>
<text x="157" y="83.4">IO8</text>
<text x="157" y="86.3">IO7</text>
<text x="157" y="89.2">IO6</text>
<text x="157" y="92.1">IO5</text>
<text x="157" y="95">IO4</text>
<text x="157" y="97.9">IO3</text>
<text x="157" y="100.8">IO2</text>
<text x="157" y="103.7">IO1</text>
<text x="157" y="106.6">IO0</text>
<text x="154.1" y="112.4">KEY1</text>
<text x="154.1" y="115.3">KEYO</text>
<text x="168.6" y="121.1">LED0</text>
<text x="168.6" y="124">LED1</text>
<text x="168.6" y="126.9">LED2</text>
<text x="168.6" y="129.8">LED3</text>
<text x="168.6" y="132.7">LED4</text>
<text x="168.6" y="135.6">LED5</text>
<text x="168.6" y="138.5">LED6</text>
<text x="168.6" y="141.3">LED7</text>
</g>
<g font-size="2.6" fill="#000080">
<text x="48.4" y="24.4">CN3</text>
<text x="112.1" y="24.4">CN4</text>
<text x="40.6" y="51.6">HEADER2X7</text>
<text x="104.3" y="51.6">HEADER2X7</text>
<text x="168" y="54.5">R53</text>
<text x="168" y="57.4">R51</text>
<text x="182.5" y="54.5">82</text>
<text x="182.5" y="57.4">82</text>
<text x="168" y="63.2">R55</text>
<text x="168" y="60.3">R54</text>
<text x="182.5" y="63.2">82</text>
<text x="182.5" y="60.3">82</text>
<text x="168" y="69">R57</text>
<text x="168" y="66.1">R56</text>
<text x="168" y="71.8">R52</text>
<text x="182.5" y="69">82</text>
<text x="182.5" y="66.1">82</text>
<text x="182.5" y="71.8">82</text>
<text x="168" y="74.7">R58</text>
<text x="168" y="77.6">R59</text>
<text x="182.5" y="74.7">82</text>
<text x="182.5" y="77.6">82</text>
<text x="168" y="83.4">R61</text>
<text x="168" y="80.5">R60</text>
<text x="182.5" y="83.4">82</text>
<text x="182.5" y="80.5">82</text>
<text x="21.8" y="86.3">KEY1</text>
<text x="45" y="86.3">KEY2</text>
<text x="168" y="89.2">R63</text>
<text x="168" y="86.3">R62</text>
<text x="182.5" y="89.2">82</text>
<text x="182.5" y="86.3">82</text>
<text x="168" y="95">R65</text>
<text x="168" y="92.1">R64</text>
<text x="182.5" y="95">82</text>
<text x="182.5" y="92.1">82</text>
<text x="168" y="97.9">R66</text>
<text x="168" y="100.8">R67</text>
<text x="182.5" y="97.9">82</text>
<text x="182.5" y="100.8">82</text>
<text x="168" y="103.7">R68</text>
<text x="168" y="106.6">R69</text>
<text x="182.5" y="103.7">82</text>
<text x="182.5" y="106.6">82</text>
<text x="168" y="112.4">R70</text>
<text x="182.5" y="112.4">82</text>
<text x="168" y="115.3">R71</text>
<text x="182.5" y="115.3">82</text>
<text x="72.5" y="121.1">R72</text>
<text x="72.5" y="124">R73</text>
<text x="92.7" y="121.1">150</text>
<text x="92.7" y="124">150</text>
<text x="72.5" y="129.8">R75</text>
<text x="72.5" y="126.9">R74</text>
<text x="92.7" y="129.8">150</text>
<text x="92.7" y="126.9">150</text>
<text x="139.1" y="135.6">R77</text>
<text x="139.1" y="132.7">R76</text>
<text x="159.3" y="135.6">150</text>
<text x="159.3" y="132.7">150</text>
<text x="139.1" y="138.5">R78</text>
<text x="139.1" y="141.4">R79</text>
<text x="159.3" y="138.5">150</text>
<text x="159.3" y="141.4">150</text>
<text x="11.6" y="176.1">D2</text>
<text x="29" y="176.1">D3</text>
<text x="46.4" y="176.1">D4</text>
<text x="63.8" y="176.1">D5</text>
<text x="78.3" y="176.1">D6</text>
<text x="95.6" y="176.1">D7</text>
<text x="113" y="176.1">D8</text>
<text x="130.4" y="176.1">D9</text>
<text x="8.8" y="187.7">LED_Y</text>
<text x="26.1" y="187.7">LED_Y</text>
<text x="43.5" y="187.7">LED_Y</text>
<text x="60.9" y="187.7">LED_Y</text>
<text x="75.4" y="187.7">LED_Y</text>
<text x="92.7" y="187.7">LED_Y</text>
<text x="110.1" y="187.7">LED_Y</text>
<text x="127.5" y="187.7">LED_Y</text>
</g>
<g font-size="2.6" fill="#004080">
<text x="47.8" y="30.1">_</text>
<text x="47.8" y="33">o</text>
<text x="47.8" y="35.9">o</text>
<text x="49.3" y="30.1">o</text>
<text x="49.3" y="35.9">o</text>
<text x="111.5" y="30.1">_</text>
<text x="111.5" y="33">o</text>
<text x="111.5" y="35.9">o</text>
<text x="113" y="30.1">o</text>
<text x="113" y="33">o</text>
<text x="113" y="35.9">o</text>
<text x="47.8" y="38.8">o</text>
<text x="47.8" y="41.7">o</text>
<text x="49.3" y="38.8">o</text>
<text x="49.3" y="41.7">o</text>
<text x="111.5" y="38.8">o</text>
<text x="111.5" y="41.7">o</text>
<text x="113" y="38.8">o</text>
<text x="113" y="41.7">o</text>
<text x="47.8" y="44.6">o</text>
<text x="47.8" y="47.5">o</text>
<text x="49.3" y="44.6">o</text>
<text x="49.3" y="47.5">o</text>
<text x="111.5" y="44.6">o</text>
<text x="111.5" y="47.5">o</text>
<text x="113" y="44.6">o</text>
<text x="113" y="47.5">o</text>
<text x="195.5" y="56.2">IOT38A</text>
<text x="195.5" y="59.1">IOT38B</text>
<text x="195.5" y="62">IOT39A</text>
<text x="195.5" y="64.9">IOT39B</text>
<text x="195.5" y="67.8">IOT41A</text>
<text x="195.5" y="70.7">IOT41B</text>
<text x="195.5" y="73.6">IOT42A</text>
<text x="195.5" y="76.5">IOT42B</text>
<text x="195.5" y="82.3">IOR11A/MI/D7</text>
<text x="195.5" y="79.4">IOR5A/RPLL_T_IN</text>
<text x="195.5" y="85.2">IOR11B/MO/D6</text>
<text x="195.5" y="88.1">IOR12A/MCS_N/D5</text>
<text x="195.5" y="91">IOR12B/MCLK/D4</text>
<text x="195.5" y="93.9">IOR13A/FASTRD_N/D3</text>
<text x="195.5" y="96.8">IOR14A/SO/D1</text>
<text x="195.5" y="99.6">IOR14B/SSPI_CS_N/D0</text>
<text x="195.5" y="102.5">IOR15A/DIN/CLKHOLD_N</text>
<text x="195.5" y="105.4">IOR15B/DOUT/WE_N</text>
<text x="195.5" y="108.3">IOR17A/GCLKT_3</text>
<text x="195.5" y="114.1">IOT8A</text>
<text x="195.5" y="117">IOT8B</text>
<text x="195.5" y="122.8">IOR17B/GCLKC_3</text>
<text x="195.5" y="125.7">IOR22B</text>
<text x="195.5" y="128.6">IOR24A</text>
<text x="195.5" y="131.5">IOR24B</text>
<text x="195.5" y="134.4">IOB43B</text>
<text x="195.5" y="137.3">IOB41B</text>
<text x="195.5" y="143.1">IOB33B</text>
<text x="195.5" y="140.2">IOB41A</text>
</g>
<text font-size="2.5" x="173.8" y="196.3">Size</text>
<g font-size="2.1">
<text x="30.5" y="2.2">5</text>
<text x="85.5" y="2.2">4</text>
<text x="140.5" y="2.2">3</text>
<text x="195.5" y="2.2">2</text>
<text x="250.5" y="2.2">1</text>
<text x=".8" y="30.1">D</text>
<text x="278.8" y="30.1">D</text>
<text x=".8" y="80.8">C</text>
<text x="278.8" y="80.8">C</text>
<text x=".8" y="131.4">B</text>
<text x="278.8" y="131.4">B</text>
<text x=".8" y="182.1">A</text>
<text x="278.8" y="182.1">A</text>
<text x="30.5" y="207.8">5</text>
<text x="85.5" y="207.8">4</text>
<text x="140.5" y="207.8">3</text>
<text x="195.5" y="207.8">2</text>
<text x="250.5" y="207.8">1</text>
</g>
</svg>
